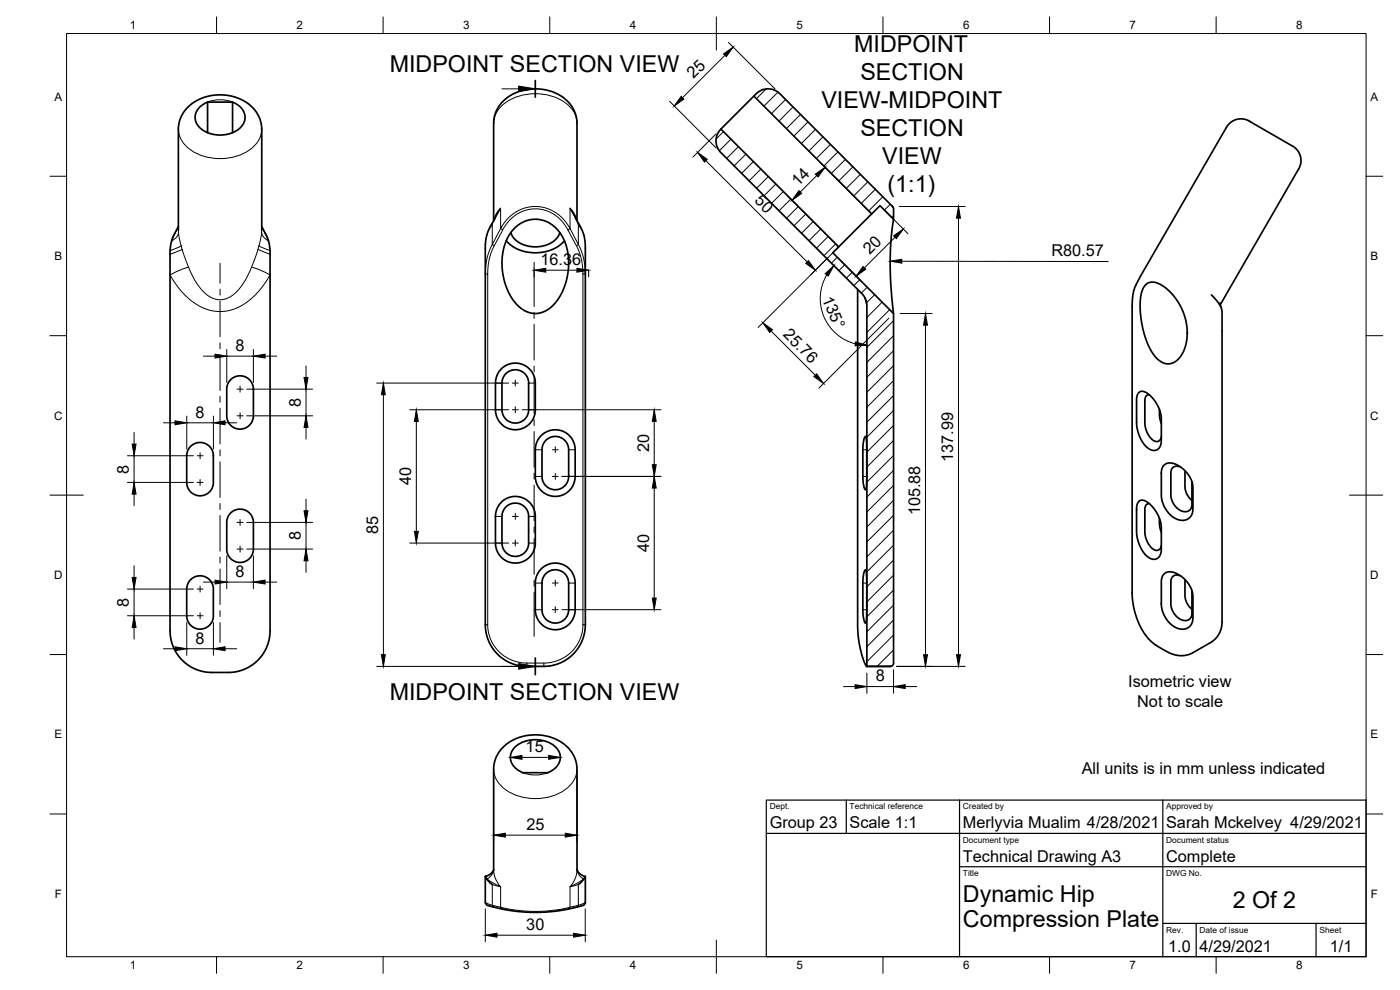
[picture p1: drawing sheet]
<svg xmlns="http://www.w3.org/2000/svg" width="420mm" height="297mm" viewBox="0 0 420 297" stroke-linecap="round" stroke-linejoin="round" font-family="sans-serif">
<!-- layer: Visible Narrow -->
<g fill="none" stroke="#000" stroke-width=".3">
<path d="M53.6 38.8a8.9 8.9 0 0 0 6.6 7.8 15.9 15.9 0 0 0 16.1-2.8 7.3 7.3 0 0 0 2.2-5M62.3 30.6a10.3 10.3 0 0 1 7.5 0M148.2 37a8.9 8.9 0 0 1 6.6-7.8 15.9 15.9 0 0 1 16.1 2.7 7.3 7.3 0 0 1 2.3 5.1M53.5 69.1l.1 .6M53.5 68l-2 4.2 1.5-1.1 .6-1.4M53.6 69.7l1.1 5.1 1.9 5.4M54.4 73.7l-3.3 1.5M54.7 74.8l-3.7 1.5M77.4 74.8l-1.9 5.4M77.4 74.8l3.7 1.5M77.7 73.7l3.3 1.5M77.7 73.8l-.3 1"/>
<path d="M78.5 68l2.1 4.2-1.5-1.1-.6-1.4M78.5 69.1l-.8 4.7M147.7 73.3l.6 .4M147.7 73.3v-6.2l2.5-4.6v6.1a11.5 11.5 0 0 1 10.5-6.6 11.5 11.5 0 0 1 10.4 6.6v-6.1l2.5 4.6v6.2M147.7 73.3a16.8 16.8 0 0 0-1.9 8.9h.6M148.3 73.8a17.6 17.6 0 0 0-1.9 8.4M148.3 73.8l2.6-4.8a10.7 10.7 0 0 1 9.8-6.3 10.7 10.7 0 0 1 9.7 6.3l2.6 4.8M148.6 65.3l1.6-2.8a6.3 6.3 0 0 0-1.9 3.5M150.9 69l-.7-.4-2.5 4.7M170.5 69l.6-.4 2.5 4.7M172.7 65.3l-1.6-2.8a6.3 6.3 0 0 1 1.9 3.5M173 73.8a17.6 17.6 0 0 1 1.9 8.4"/>
<path d="M173.6 73.3a16.8 16.8 0 0 1 1.9 8.9h-.6M173.6 73.3l-.6 .4M56.6 80.2a16.3 16.3 0 0 0 7 9.2 6.5 6.5 0 0 0 7.9-2.4 22.6 22.6 0 0 0 4-6.8M56.6 80.2l-2.5 .8-3.1 1.5a20.4 20.4 0 0 0 11.3 10.4 13.7 13.7 0 0 0 14.2-4.3l2.3-2.7 2.2-3.4-3-1.5-2.5-.8M146.4 82.2v105.2M174.9 82.2v105.2M259.4 89.1l.8 2.6M148.7 114.9h1.9M158.6 114.9h2.1M148.7 122.9h1.9M158.6 122.9h2.1M160.7 134.9h2"/>
<path d="M170.7 134.9h1.9M259 134.9h1.1M148.7 154.9h1.9M158.6 154.9h2.1M160.7 142.9h2M170.7 142.9h1.9M259 142.9h1.1M148.7 162.9h1.9M158.6 162.9h2.1M160.7 174.9h2M170.7 174.9h1.9M259 174.9h1.1"/>
<path d="M145.6 187.4a.59 .59 0 0 1 .7 .2 .59 .59 0 0 1 .1 .7 11.7 11.7 0 0 0 11.7 10.7M158.1 199h5.1M158.1 198.9l.1 1M160.7 183h2M163.2 198.9v1M170.7 183h1.9M174.9 187.4a11.6 11.6 0 0 1-11.7 11.6M174.9 187.4h.8M259 183h1.1M148.2 230.8a8.9 8.9 0 0 0 6.6 7.8 15.9 15.9 0 0 0 16.1-2.8 7.3 7.3 0 0 0 2.3-5M156.9 231.8a10.3 10.3 0 0 0 7.5 0M145.6 270.7l2.1 .9"/>
<path d="M146.1 262.8l-.4 .2M147.7 265.4v6.2M147.7 271.6l.6 .6M147.8 271.6a5.3 5.3 0 0 1 3.1 1.2M147.8 265.4l2.5 .7M148.1 261.1a7.6 7.6 0 0 0 2.1 5l-4.1-2.3M148.2 261l-.7 1.6-1.4 1.2M173.2 261l.6 1.6 1.4 1.2M173.2 261.1a7.7 7.7 0 0 1-2.1 5l4.1-2.3M173.6 265.4v6.2M173.6 265.4l-2.5 .7v6.1l-3.9 .8-4.9 .4-5.7-.1-6.4-1.1v-6.1M173.6 271.6a5.3 5.3 0 0 0-3.1 1.2"/>
<path d="M173.6 271.6l-.6 .6M175.2 262.8l.4 .2M175.7 270.7l-2.1 .9"/>
</g>
<!-- layer: Visible -->
<g fill="none" stroke="#000" stroke-width=".51">
<path d="M62.3 39.8v-9.2h7.5v9.2M62.3 30.6a4.9 4.9 0 0 0-3.5 6 8.3 8.3 0 0 0 10.1 3.5 5.3 5.3 0 0 0 4.5-5.8 5.8 5.8 0 0 0-3.6-3.7M216.3 38.7l35.4 35.4-1.8 1.7 18.3 18.3v104.8a1.01 1.01 0 0 1-1 1h-7v-108.2a5 5 0 0 0-1.5-3.6l-42.4-42.3a5 5 0 0 1 0-7.1zM226.3 28.8l-9.9 9.9M226.9 28.1a5 5 0 0 1 7.1 0l33.9 33.9 .3 .6v3.2l-4.1-4.1-2.5 2.5-35.3-35.4zM387.9 43.8l-12.4-7.1a5 5 0 0 0-7.4 1.5l-25.7 44.5a14.8 14.8 0 0 0-2.6 9.3v86.4l.4 3.5 .9 3.4 1.4 3.2 1.6 2.4a18.1 18.1 0 0 0 10.1 5.8 7.2 7.2 0 0 0 3.9-.9l5.2-3a7 7 0 0 0 3.5-6.2v-92.3a7.2 7.2 0 0 0-3.1-5.6l-.1-.2M387.9 43.8a5 5 0 0 1 1.9 6.9l-23.6 40.7M53.5 68l-1.9 4-.6 3.7v113.6a12.5 12.5 0 0 0 12.5 12.5h5a12.5 12.5 0 0 0 12.5-12.5v-113.6l-.5-3.7-2-4M53.5 69.1v-30.3a11 11 0 0 1 10.1-10.2l2.7-.1 3 .3 2.5 .8 2.2 1.2a9.8 9.8 0 0 1 4.5 8v30.3M147.7 67.1l-.9 1.6-.6 1.5-.6 3.7v113.5a12.5 12.5 0 0 0 12.6 12.5h5a12.5 12.5 0 0 0 12.5-12.5v-113.5l-.6-3.7-.6-1.5-.9-1.6M148.1 66.2v-29.2a11 11 0 0 1 10.1-10.2l3-.1 2.7 .3 2.6 .8 2.1 1.2a9.8 9.8 0 0 1 4.6 8v29.2M148.6 65.3l-1.6 3"/>
<path d="M151.9 72.2a12.3 12.3 0 0 0 17.5 0M153.3 69.8a7.6 7.6 0 0 0 8.4 4.2 7.1 7.1 0 0 0 6.3-4.2M154.2 68.7a8.9 8.9 0 0 1 14.9 2.9l1 2.6 .4 2.6a17.9 17.9 0 0 1-5.9 16 7.2 7.2 0 0 1-10.2-2.3l-2-3.2a17.7 17.7 0 0 1 1.6-18.3zM172.7 65.3l1.6 3M261.6 64.2l-9.9 9.9M268.2 65.8l-.8 6.1-.3 6.5 .2 6.1 .9 9.6M257.4 86.8v101.3l.2 3.3 .6 3.3 .9 3.3 1 1.9M343.8 85.5a3.8 3.8 0 0 1 5 .2l2.5 2.1 2.4 3 1.6 3.4 .9 3.7a11.1 11.1 0 0 1-3.4 10.5 4.3 4.3 0 0 1-6.1-1.4l-2.1-3.4-1.6-4.8a20.5 20.5 0 0 1 0-12.1zM366.2 90.9l.2 1.2M69.2 113.9a4 4 0 0 1 4.4-.8 4 4 0 0 1 2.5 3.7v8a4 4 0 0 1-4 4 4 4 0 0 1-4-4v-8a4 4 0 0 1 1.1-2.9zM150.5 110.7a6 6 0 0 1 6.5-1.3 6 6 0 0 1 3.7 5.5v8a6 6 0 0 1-6 6.1 6 6 0 0 1-6-6.1v-8a6.1 6.1 0 0 1 1.8-4.2zM152 111.9a4 4 0 0 1 4.3-.6 4 4 0 0 1 2.3 3.6v8a4 4 0 0 1-4 4.1 4 4 0 0 1-4-4.1v-8a4.2 4.2 0 0 1 1.4-3z"/>
<path d="M341.7 117.8a2.42 2.42 0 0 1 3.4 .8 10.5 10.5 0 0 1 3.4 7.1v6.5a2.37 2.37 0 0 1-.8 2.4 2.37 2.37 0 0 1-2.6 .2 10 10 0 0 1-4-8.1v-7l.2-1zM345 118.5a1.44 1.44 0 0 0-1.4 1.8l.1 7.6 .9 2.4 1.3 1.7a1.48 1.48 0 0 0 1.7 .4 1.48 1.48 0 0 0 .9-1.4M57.2 133.9a4 4 0 0 1 4.4-.8 4 4 0 0 1 2.4 3.7v8a4 4 0 0 1-4 4 4 4 0 0 1-4-4v-8a4.1 4.1 0 0 1 1.2-2.9zM162.2 130.9a6 6 0 0 1 6.6-1.6 6 6 0 0 1 3.8 5.6v8a6 6 0 0 1-6 6 6 6 0 0 1-5.9-6v-8.5l.4-1.8zM163.6 132.3a4 4 0 0 1 4.5-1.1 4 4 0 0 1 2.6 3.7v8a4 4 0 0 1-4 4.1 4 4 0 0 1-4-4.1v-8.3l.2-1.2zM259.6 131a.67 .67 0 0 1 .4 1v14.2a.48 .48 0 0 1-.4 .7l-.4-1.3-.2-2.1v-9.5l.3-2.1zM348 122.9l.1 2.6 .4 1.5M349.4 139.5a4.2 4.2 0 0 1 5.2 .9 8.1 8.1 0 0 1 3.4 5.9v6.5a3.3 3.3 0 0 1-1.8 3.1 3.3 3.3 0 0 1-3.6-.4 8.6 8.6 0 0 1-4.1-7l.1-7 .2-1zM69.2 153.9a4 4 0 0 1 4.4-.8 4 4 0 0 1 2.5 3.7v8a4 4 0 0 1-4 4 4 4 0 0 1-4-4v-8a4 4 0 0 1 1.1-2.9zM150.5 150.7a6 6 0 0 1 6.5-1.3 6 6 0 0 1 3.7 5.5v8a6 6 0 0 1-6 6 6 6 0 0 1-6-6v-8a6.1 6.1 0 0 1 1.8-4.2zM151.9 152.1a4 4 0 0 1 4.3-.8 4 4 0 0 1 2.4 3.6v8a4 4 0 0 1-4 4.1 4 4 0 0 1-4-4.1l.1-8.4 .4-1.4zM341.7 150.5a2.42 2.42 0 0 1 3.4 .7 10.6 10.6 0 0 1 3.4 7.1v6.5a2.37 2.37 0 0 1-.8 2.5 2.37 2.37 0 0 1-2.6 .2 10 10 0 0 1-4-8.1v-7l.2-1.1z"/>
<path d="M345 151.1a1.44 1.44 0 0 0-1.4 1.9l.1 7.6 .9 2.4 1.3 1.7a1.48 1.48 0 0 0 1.7 .4 1.48 1.48 0 0 0 .9-1.5M348 155.5l.1 2.6 .4 1.6M354.3 140.1a1.9 1.9 0 0 0-2 0 1.9 1.9 0 0 0-.9 1.9v7.1l.6 1.8 1.1 1.4a2.58 2.58 0 0 0 4.5-.1l.1-7.6M355.6 141.2l.2 5.9 .5 1.4 1.4 1.7M57.2 173.9a4 4 0 0 1 4.4-.8 4 4 0 0 1 2.4 3.7v8a4 4 0 0 1-4 4 4 4 0 0 1-4-4v-8a4.1 4.1 0 0 1 1.2-2.9zM162.2 170.9a6 6 0 0 1 6.6-1.6 6 6 0 0 1 3.8 5.6v8.1a6 6 0 0 1-6 5.9 6 6 0 0 1-5.9-5.9v-8.6l.4-1.8zM163.6 172.3a4 4 0 0 1 4.5-1.1 4 4 0 0 1 2.6 3.7v8.1a4 4 0 0 1-4 3.9 4 4 0 0 1-4-3.9v-8.4l.2-1.2zM259.6 171a.66 .66 0 0 1 .4 1v14.3a.37 .37 0 0 1 0 .4 .37 .37 0 0 1-.4 .2l-.4-1.3-.2-2.1v-9.1l.2-2.1zM349.2 172.3a3.9 3.9 0 0 1 5.2 .6 8.2 8.2 0 0 1 3.6 6v6.5a3.3 3.3 0 0 1-1.8 3.2 3.3 3.3 0 0 1-3.6-.4 8.6 8.6 0 0 1-4.1-7v-6.8l.3-1.3zM354.3 172.8a1.88 1.88 0 0 0-2-.1 1.88 1.88 0 0 0-.9 1.9v7.2l.6 1.7 1.1 1.5a2.66 2.66 0 0 0 4.4 .1l.2-.7v-7.2M355.6 173.9l.2 5.9 .5 1.4 1.4 1.6M260.1 199.9h.1"/>
<path d="M267.2 199.9h-7.1M156.9 231.8a4.9 4.9 0 0 1-3.5-5.9 8.3 8.3 0 0 1 10.2-3.5 5.3 5.3 0 0 1 4.5 5.8 5.8 5.8 0 0 1-3.7 3.6h-7.5M145.6 263l1 1.4 1.1 1M145.6 263v7.7a2.13 2.13 0 0 0 2 1.3l6.3 1.3 7.5 .5 6-.5 6.6-1.3a1.92 1.92 0 0 0 1.7-1.3M148.1 260.9l-.7 1.2-1.8 .9M148.1 261.1v-30.3a11 11 0 0 1 10.1-10.1l2.7-.2 3 .3 2.6 .8 2.1 1.2a9.8 9.8 0 0 1 4.6 8v30.3M173.2 260.9l.7 1.2 1.8 .9M175.6 263l-.9 1.4-1.1 1M175.6 263h.1M175.7 263v7.7"/>
</g>
<!-- layer: Border -->
<g fill="none" stroke="#000" stroke-width=".3">
<path d="M20 10.1h390v276.9h-390zM65 5.1v5M115 5.1v5M165 5.1v5M215 5.1v10M265 5.1v5M315 5.1v5M365 5.1v5M15 52.9h5M410 52.9h5M15 100.7h5M410 100.7h5"/>
<path d="M15 148.6h10M405 148.6h10M15 196.4h5M410 196.4h5M15 244.2h5M410 244.2h5M65 287v5M115 287v5M165 287v5M215 282.1v9.9M265 287v5M315 287v5"/>
<path d="M365 287v5"/>
</g>
<!-- layer: TitleBlock -->
<path d="M230 240.1h180v46.9h-180zM230 250h180M254 240.1v9.9M288 240.1v46.9M349 240.1v46.9M288 260.1h122M349 277.1h61M359 277.1v9.9M395 277.1v9.9" fill="none" stroke="#000" stroke-width=".36"/>
<!-- layer: Hatching -->
<g fill="none" stroke="#000" stroke-width=".3">
<path d="M217.1 39.5l-2.2 2.2M229.9 26.7l-2.9 2.9M233.5 27.7l-4.2 4.1M235.8 29.9l-4.3 4.2M238 32.1l-4.2 4.3M240.2 34.3l-4.2 4.3M242.5 36.6l-4.2 4.2M244.7 38.8l-4.2 4.3M219.4 41.7l-3.5 3.5M221.6 44l-3.5 3.5M223.9 46.2l-3.6 3.6M226.1 48.5l-3.5 3.5"/>
<path d="M228.3 50.7l-3.5 3.6M230.6 53l-3.5 3.5M232.8 55.2l-3.5 3.5M235.1 57.5l-3.6 3.5M237.3 59.7l-3.5 3.6M247 41.1l-4.3 4.2M249.2 43.3l-4.2 4.3M251.5 45.6l-4.3 4.2M253.7 47.8l-4.2 4.3M256 50.1l-4.3 4.2M258.2 52.3l-4.2 4.2M260.5 54.6l-4.3 4.2"/>
<path d="M262.7 56.8l-4.2 4.2M264.9 59l-4.2 4.3M239.6 62l-3.5 3.5M241.8 64.2l-3.5 3.5M244.1 66.4l-3.6 3.6M246.3 68.7l-3.5 3.5M248.6 70.9l-3.6 3.6M250.8 73.2l-3.5 3.5M251.3 77.2l-1.8 1.8M253.5 79.4l-1.7 1.8M267.2 61.3l-1.8 1.7M268.2 64.8l-.5 .5"/>
<path d="M255.8 81.7l-1.8 1.7M258 83.9l-1.8 1.8M260.3 86.2l-1.8 1.7M262.5 88.4l-2.4 2.4M264.8 90.7l-4.6 4.6M267 92.9l-6.8 6.8M268.2 96.2l-8 8M268.2 100.7l-8 8M268.2 105.2l-8 8M268.2 109.7l-8 8M268.2 114.2l-8 8M268.2 118.7l-8 8"/>
<path d="M268.2 123.2l-8 8M268.2 127.7l-8 8M268.2 132.2l-8 8M268.2 136.7l-8 8M268.2 141.1l-8 8M268.2 145.6l-8 8M268.2 150.1l-8 8M268.2 154.6l-8 8M268.2 159.1l-8 8M268.2 163.6l-8 8M268.2 168.1l-8 8M268.2 172.6l-8 8"/>
<path d="M268.2 177.1l-8 8M268.2 181.6l-8 8M268.2 186l-8 8M268.2 190.5l-8 8M268.2 195l-5 4.9"/>
</g>
<!-- layer: Annotations -->
<path d="M160.7 24.2v5M160.7 197.4v5" fill="none" stroke="#000" stroke-width=".51"/>
<path d="M150.6 26.7h5.1M150.6 199.9h5.1" fill="none" stroke="#000" stroke-width=".3"/>
<path d="M155.7 25.8l5 .9-5 .8zM155.7 199.1l5 .8-5 .9z" fill="#000" stroke="#000" stroke-width=".3"/>
<!-- layer: Center Lines -->
<g fill="none" stroke="#000" stroke-width=".3">
<path d="M66 79v6M160.3 78.7v13.3M66 86.8v1.8M66 90.3v10.8M160.3 93.8v1.7M160.3 97.3v10.7M66 102.9v1.7M66 106.4v10.7M66 118.9v1.8M71.1 116.8h1.8M72.1 115.9v1.8M153.8 114.9h1.8"/>
<path d="M154.6 114.1v1.7M160.3 109.8v1.8M160.3 113.4v10.7M59.2 136.7h1.7M60 135.9v1.8M66 122.5v10.7M66 135v1.8M66 138.6v10.7M71.1 124.8h1.8M72.1 123.9v1.8M153.8 122.9h1.8M154.6 122.1v1.7"/>
<path d="M160.3 125.9v1.8M160.3 129.5v10.7M165.8 134.9h1.7M166.6 134.1v1.7M59.2 144.7h1.7M60 143.9v1.8M66 151.1v1.8M66 154.6v10.8M71.1 156.7h1.8M72.1 155.9v1.7M153.8 154.9h1.8M154.6 154v1.8"/>
<path d="M160.3 142v1.7M160.3 145.5v10.8M160.3 158v1.8M165.8 142.9h1.7M166.6 142v1.8M59.2 176.7h1.7M60 175.9v1.7M66 167.1v1.8M66 170.7v10.7M71.1 164.7h1.8M72.1 163.9v1.7M153.8 162.9h1.8"/>
<path d="M154.6 162v1.8M160.3 161.6v10.7M160.3 174.1v1.8M160.3 177.7v13.2M165.8 174.9h1.7M166.6 174v1.8M59.2 184.7h1.7M60 183.9v1.7M66 183.2v1.8M66 186.8v6M165.8 182.9h1.7M166.6 182v1.8"/>
</g>
<!-- layer: Dimensions -->
<g fill="none" stroke="#000" stroke-width=".3">
<path d="M217.6 16.6l-12.8 12.7M218.6 12.7l14 14M200.9 30.4l14 14M211.8 48.2l30.4 30.4M214.9 40.1l-7 7M236.3 58.7l14 14M245.1 52.7l-4.9 4.9M246.2 48.8l14 14M250.3 75.5l-22.8 22.8M251.4 77.3l7 7M265.5 63.1l7 7M268.6 71.2l-9.2 9.2"/>
<path d="M269.9 62h19.8M270.6 78.4l62 .1M287.7 65.5v130.9M160.3 80.7v2.4M163.8 81.1h9.3M176.7 80.9v2.2M231.4 99.3l13.3 13.3M248.1 82.5a14 14 0 0 0 8.6 20.7M266.7 95.5l-21 21M270.2 94.1h9.6M277.7 97.6v98.8M61 106.9h3.5"/>
<path d="M68.1 104.8v10M68.1 106.9h8M74 116.8h19.8M76.1 104.8v10M79.5 106.9h3.5M91.8 109.8v3.4M91.8 116.8v8M113.1 114.9h39.6M115.1 118.4v78M38.2 136.7h19.8M40.2 129.8v3.5M40.2 136.7v8"/>
<path d="M49 126.9h3.5M56 124.8v10M56 126.9h8.1M64.1 124.8v10M67.5 126.9h3.5M74 124.8h19.8M91.8 128.3v3.4M123 122.9h29.7M124.9 126.4v33M156.7 122.9h41.7M196.3 126.4v13M38.2 144.7h19.8"/>
<path d="M40.2 148.3v3.5M74 156.7h19.8M91.8 149.8v3.5M91.8 156.7v8M168.7 142.9h29.7M196.3 146.4v33M38.2 176.7h19.8M40.2 169.7v3.6M40.2 176.7v8M61 174.7h3.5M68.1 166.8v9.8M68.1 174.7h8"/>
<path d="M74 164.7h19.8M76.1 166.8v9.8M79.5 174.7h3.5M91.8 168.3v3.5M123 162.9h29.7M38.2 184.7h19.8M40.2 188.2v3.6M49 194.7h3.5M56 186.8v9.8M56 194.7h8.1M64.1 186.8v9.8M67.5 194.7h3.5"/>
<path d="M113.1 199.9h51.6M168.7 182.9h29.7M269.1 199.9h20.6M253.2 206h3.4M260.2 201.9v6.1M260.2 206h8M268.2 200.9v7.1M271.7 206h3.4M148.1 232.8v19.8M156.7 227.3h8M173.1 232.8v19.8M151.7 250.6h18"/>
<path d="M145.6 272.7v9.9M175.6 272.7v9.9M149.2 280.6h22.9"/>
</g>
<g fill="#000" stroke="#000" stroke-width=".3">
<path d="M217.1 16.2l2.9-2.1-2 2.9zM204.4 28.9l.8 .8-2.8 2.1zM209.4 45.7l2.8 2.1-.8 .8zM239.8 57.2l.8 .8-2.9 2.1zM244.7 52.2l2.9-2-2.1 2.9zM241.8 79l.8-.8 2.1 2.9zM259 80l.8 .8-2.9 2.1zM268.2 70.8l2.9-2.1-2.1 2.9zM267.1 78.4l3.5-.6v1.2zM287.7 62l.5 3.5h-1.1zM160.3 81.1l3.5-.6v1.2zM173.1 80.5l3.6 .6-3.6 .6z"/>
<path d="M228.9 96.8l2.9 2.1-.8 .8zM247.6 82.1l2.7-2.4-1.7 3.1zM277.7 94.1l.6 3.5h-1.1zM64.5 106.3l3.6 .6-3.6 .5zM76.1 106.9l3.4-.6v1.1zM91.2 113.2h1.2l-.6 3.6zM115.1 114.9l.5 3.5h-1.1zM244.3 113l.8-.8 2.1 2.9zM256.8 102.6l3.4 1-3.6 .1zM39.7 133.3h1.1l-.6 3.4zM52.5 126.3l3.5 .6-3.5 .5zM64.1 126.9l3.4-.6v1.1z"/>
<path d="M91.8 124.8l.6 3.5h-1.2zM124.9 122.9l.6 3.5h-1.1zM196.3 122.9l.6 3.5h-1.1zM195.8 139.4h1.1l-.6 3.5zM40.2 144.7l.6 3.6h-1.1zM91.2 153.3h1.2l-.6 3.4zM124.4 159.4h1.1l-.6 3.5zM196.3 142.9l.6 3.5h-1.1zM39.7 173.3h1.1l-.6 3.4zM64.5 174.1l3.6 .6-3.6 .5zM76.1 174.7l3.4-.6v1.1zM91.8 164.7l.6 3.6h-1.2z"/>
<path d="M195.8 179.4h1.1l-.6 3.5zM40.2 184.7l.6 3.5h-1.1zM52.5 194.1l3.5 .6-3.5 .5zM64.1 194.7l3.4-.6v1.1zM114.5 196.4h1.1l-.5 3.5zM277.2 196.4h1.1l-.6 3.5zM287.1 196.4h1.1l-.5 3.5zM256.6 205.4l3.6 .6-3.6 .6zM268.2 206l3.5-.6v1.2zM153.1 227.3l3.6-.6v1.1zM164.7 226.7l3.4 .6-3.4 .5zM148.1 250.6l3.6-.6v1.2z"/>
<path d="M169.7 250l3.4 .6-3.4 .6zM145.6 280.6l3.6-.6v1.2zM172.1 280l3.5 .6-3.5 .6z"/>
</g>
<g font-size="7">
<text x="256.4" y="15.5">MIDPOINT</text>
<text x="117" y="21.6">MIDPOINT SECTION VIEW</text>
<text x="258.2" y="23.9">SECTION</text>
<text x="246.5" y="32.3">VIEW-MIDPOINT</text>
<text x="258.2" y="40.7">SECTION</text>
<text x="264.8" y="49.1">VIEW</text>
<text x="266.4" y="57.5">(1:1)</text>
<text x="117" y="210">MIDPOINT SECTION VIEW</text>
<text x="289" y="270.6">Dynamic Hip</text>
<text x="370" y="272.3">2 Of 2</text>
<text x="289" y="278.1">Compression Plate</text>
</g>
<g font-size="4.9">
<text x="208.2" y="23.8" transform="rotate(-45 208.2 23.8)">25</text>
<text x="239.6" y="56.1" transform="rotate(-45 239.6 56.1)">14</text>
<text x="226.2" y="60.4" transform="rotate(45 226.2 60.4)">50</text>
<text x="261" y="76.6" transform="rotate(-45 261 76.6)">20</text>
<text x="315.6" y="76.9">R80.57</text>
<text x="162.2" y="79.5">16.36</text>
<text x="246.7" y="89.6" transform="rotate(68 246.7 89.6)">135°</text>
<text x="234.8" y="100.5" transform="rotate(45 234.8 100.5)">25.76</text>
<text x="70.7" y="105.3">8</text>
<text x="58.7" y="125.3">8</text>
<text x="90.3" y="122.1" transform="rotate(-90 90.3 122.1)">8</text>
<text x="194.8" y="135.6" transform="rotate(-90 194.8 135.6)">20</text>
<text x="38.7" y="142.1" transform="rotate(-90 38.7 142.1)">8</text>
<text x="286.1" y="138.6" transform="rotate(-90 286.1 138.6)">137.99</text>
<text x="123.4" y="145.6" transform="rotate(-90 123.4 145.6)">40</text>
<text x="276.2" y="154.6" transform="rotate(-90 276.2 154.6)">105.88</text>
<text x="113.5" y="160.2" transform="rotate(-90 113.5 160.2)">85</text>
<text x="90.3" y="162.1" transform="rotate(-90 90.3 162.1)">8</text>
<text x="194.8" y="165.6" transform="rotate(-90 194.8 165.6)">40</text>
<text x="70.7" y="173.1">8</text>
<text x="38.7" y="182.1" transform="rotate(-90 38.7 182.1)">8</text>
<text x="58.7" y="193.1">8</text>
<text x="262.8" y="204.5">8</text>
<text x="338.6" y="206.2">Isometric view</text>
<text x="341.3" y="212">Not to scale</text>
<text x="157.8" y="225.7">15</text>
<text x="324.7" y="232.3">All units is in mm unless indicated</text>
<text x="158" y="249">25</text>
<text x="231" y="248.5">Group 23</text>
<text x="255" y="248.5">Scale 1:1</text>
<text x="289" y="248.5">Merlyvia Mualim 4/28/2021</text>
<text x="350" y="248.5">Sarah Mckelvey 4/29/2021</text>
<text x="289" y="258.6">Technical Drawing A3</text>
<text x="350" y="258.6">Complete</text>
<text x="157.9" y="279">30</text>
<text x="350.6" y="285.7">1.0</text>
<text x="360" y="285.5">4/29/2021</text>
<text x="399.1" y="285.7">1/1</text>
</g>
<g font-size="3.5">
<text x="39" y="8.8">1</text>
<text x="89" y="8.8">2</text>
<text x="139" y="8.8">3</text>
<text x="189" y="8.8">4</text>
<text x="239" y="8.8">5</text>
<text x="289" y="8.8">6</text>
<text x="339" y="8.8">7</text>
<text x="389" y="8.8">8</text>
<text x="16.3" y="30.2">A</text>
<text x="411.3" y="30.2">A</text>
<text x="16.3" y="78">B</text>
<text x="411.3" y="78">B</text>
<text x="16.2" y="125.9">C</text>
<text x="411.2" y="125.9">C</text>
<text x="16.2" y="173.7">D</text>
<text x="411.2" y="173.7">D</text>
<text x="16.3" y="221.6">E</text>
<text x="411.3" y="221.6">E</text>
<text x="16.4" y="269.4">F</text>
<text x="411.4" y="269.4">F</text>
<text x="39" y="290.8">1</text>
<text x="89" y="290.8">2</text>
<text x="139" y="290.8">3</text>
<text x="189" y="290.8">4</text>
<text x="239" y="290.8">5</text>
<text x="289" y="290.8">6</text>
<text x="339" y="290.8">7</text>
<text x="389" y="290.8">8</text>
</g>
<g font-size="2.5">
<text x="231" y="242.9">Dept.</text>
<text x="255" y="242.9">Technical reference</text>
<text x="289" y="242.9">Created by</text>
<text x="350" y="242.9">Approved by</text>
<text x="289" y="252.8">Document type</text>
<text x="350" y="252.8">Document status</text>
<text x="289" y="262.9">Title</text>
<text x="350" y="262.9">DWG No.</text>
<text x="350" y="279.9">Rev.</text>
<text x="360" y="279.9">Date of issue</text>
<text x="396" y="279.9">Sheet</text>
</g>
</svg>
